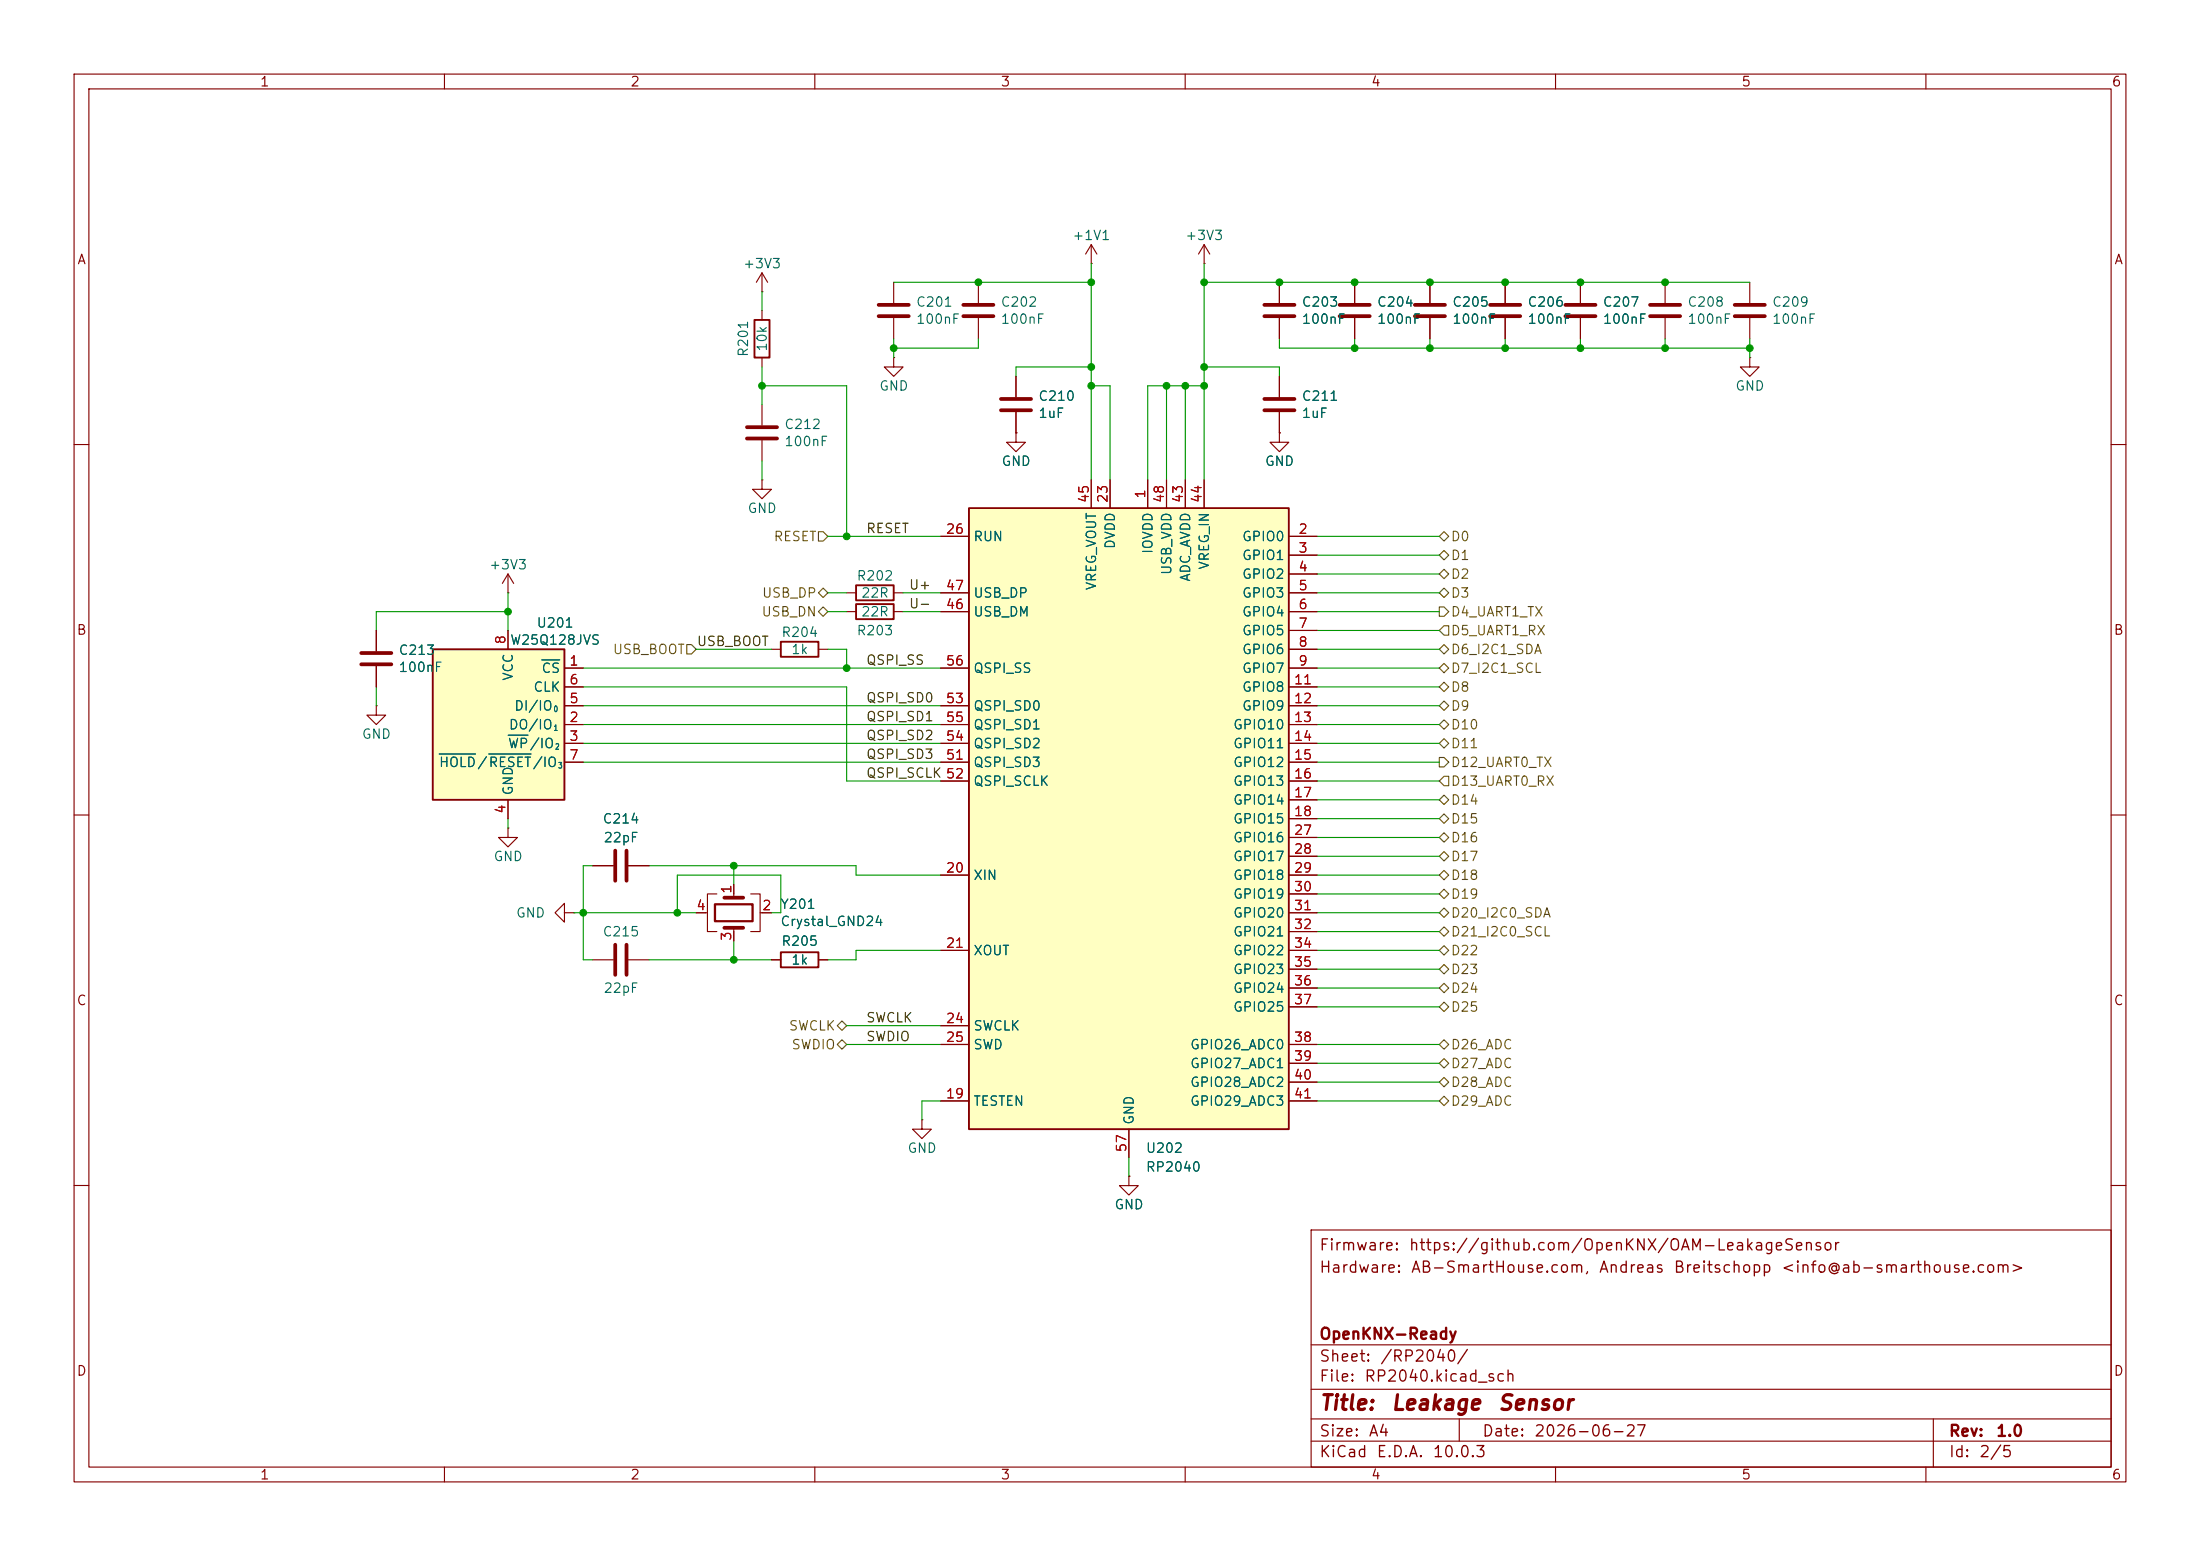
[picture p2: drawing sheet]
<svg xmlns="http://www.w3.org/2000/svg" width="297mm" height="210mm" viewBox="0 0 297 210" stroke-linecap="round" stroke-linejoin="round" font-family="sans-serif">
<g fill="none" stroke="#840000" stroke-width=".15">
<path d="M10 10h277v190h-277zM12 12h273v186h-273zM60 10v2M110 10v2M160 10v2M210 10v2M260 10v2M120.6 38.1v2.8M132.1 38.1v2.8M102.9 54.6v2.8M102.9 59.4v2.8M120.6 48.3v1.2h1.3l-1.3 1.3-1.2-1.3h1.2"/>
<path d="M120.6 48.3h.1M120.6 42.9v2.8M132.1 42.9v2.8M10 60h2M68.6 77.5l-.8 1.2M68.6 77.5l.7 1.2M68.6 77.5v2.5M102.9 64.8v1.2h1.2l-1.2 1.3-1.3-1.3h1.3M102.9 64.8h.1M285 60h2M68.6 80h.1M114.3 82.6h1.3"/>
<path d="M120.6 82.6h1.3M10 110h2M285 110h2M80 129.5h2.8M84.8 129.5h2.8M10 160h2M177 166h108v32h-108zM285 160h2M60 198v2M110 198v2M160 198v2M177 194.5h108"/>
<path d="M177 191.5h108M177 187.5h108M177 181.5h108M197 191.5v3M210 198v2M260 198v2M261 191.5v6.5"/>
</g>
<path d="M100.8 57.7h4.1M100.8 59.2h4.1M118.6 41.1h4.1M118.6 42.7h4.1M130 41.1h4.1M130 42.7h4.1M83.1 127.5v4.1M84.6 127.5v4.1" fill="none" stroke="#840000" stroke-width=".51"/>
<path d="M115.6 81.5h5v2.1h-5z" fill="none" stroke="#840000" stroke-width=".25"/>
<path d="M130.8 68.6h43.2v83.8h-43.2z" fill="#ffffc2"/>
<path d="M115.6 79h5v2h-5zM130.8 68.6h43.2v83.8h-43.2zM105.4 86.6h5.1v2h-5.1zM105.4 128.5h5.1v2.1h-5.1z" fill="none" stroke="#840000" stroke-width=".25"/>
<g fill="none" stroke="#840000" stroke-width=".15">
<path d="M147.3 35.6h.1M147.3 33v2.6M147.3 33l-.7 1.3M147.3 33l.8 1.3M162.6 35.6h.1M162.6 33v2.6M162.6 33l-.8 1.3M162.6 33l.7 1.3M182.9 38.1v2.8M193 38.1v2.8M203.2 38.1v2.8M213.4 38.1v2.8"/>
<path d="M224.8 38.1v2.8M236.2 38.1v2.8M137.2 58.4v1.3h1.2l-1.2 1.3-1.3-1.3h1.3M137.2 58.4h.1M182.9 42.9v2.8M193 42.9v2.8M203.2 42.9v2.8M213.4 42.9v2.8M224.8 42.9v2.8M236.2 48.3v1.2h1.3l-1.3 1.3-1.3-1.3h1.3M236.2 48.3h.1M236.2 42.9v2.8"/>
<path d="M127 72.4h3.8M147.3 64.8v3.8M149.9 64.8v3.8M154.9 64.8v3.8M157.5 64.8v3.8M160 64.8v3.8M162.6 64.8v3.8M174 72.4h3.8M174 74.9h3.8M174 77.5h3.8M50.8 95.3v1.2h1.3l-1.3 1.3-1.3-1.3h1.3M50.8 95.3h.1"/>
<path d="M50.8 85.1v2.8M50.8 89.9v2.8M104.1 87.6h1.3M110.5 87.6h1.3M114.3 80h1.3M120.6 80h1.3M127 80h3.8M127 82.6h3.8M127 90.2h3.8M127 95.3h3.8M127 97.8h3.8M174 80h3.8"/>
<path d="M174 82.6h3.8M174 85.1h3.8M174 87.6h3.8M174 90.2h3.8M174 92.7h3.8M174 95.3h3.8M174 97.8h3.8M99.1 119.4v1.8M127 100.3h3.8M127 102.9h3.8M127 105.4h3.8M127 118.1h3.8"/>
<path d="M174 100.3h3.8M174 102.9h3.8M174 105.4h3.8M174 108h3.8M174 110.5h3.8M174 118.1h3.8M174 113h3.8M174 115.6h3.8M94 123.2h1.5M96.8 120.7h-1.3v5h1.3M99.1 125.2v1.8M101.3 120.7h1.3v5h-1.3"/>
<path d="M102.6 123.2h1.5M104.1 129.5h1.3M110.5 129.5h1.3M127 128.3h3.8M127 138.4h3.8M174 128.3h3.8M174 120.7h3.8M174 123.2h3.8M174 125.7h3.8M174 130.8h3.8M174 133.4h3.8M174 135.9h3.8"/>
<path d="M127 148.6h3.8M127 141h3.8M152.4 158.8v1.2h1.3l-1.3 1.3-1.3-1.3h1.3M152.4 158.8h.1M152.4 152.4v3.8M174 148.6h3.8M174 141h3.8M174 143.5h3.8M174 146.1h3.8"/>
</g>
<g fill="none" stroke="#840000" stroke-width=".51">
<path d="M180.8 41.1h4.1M180.8 42.7h4.1M191 41.1h4.1M191 42.7h4.1M201.2 41.1h4M201.2 42.7h4M211.3 41.1h4.1M211.3 42.7h4.1M222.8 41.1h4M222.8 42.7h4M234.2 41.1h4.1M234.2 42.7h4.1"/>
<path d="M48.8 88.1h4M48.8 89.7h4M97.8 121.2h2.5M97.8 125.2h2.5"/>
</g>
<path d="M96.5 122h5.1v2.3h-5.1z" fill="none" stroke="#840000" stroke-width=".3"/>
<path d="M58.4 87.6h17.8v20.4h-17.8z" fill="#ffffc2"/>
<path d="M101.9 43.2h2v5.1h-2zM58.4 87.6h17.8v20.4h-17.8z" fill="none" stroke="#840000" stroke-width=".25"/>
<g fill="none" stroke="#840000" stroke-width=".15">
<path d="M102.9 39.4h.1M102.9 36.8l-.8 1.3M102.9 36.8l.7 1.3M102.9 36.8v2.6M172.7 38.1v2.8M182.9 38.1v2.8M193 38.1v2.8M203.2 38.1v2.8M213.4 38.1v2.8M102.9 41.9v1.3M102.9 48.3v1.2M137.2 58.4h.1"/>
<path d="M137.2 50.8v2.8M137.2 55.6v2.8M172.7 58.4v1.3h1.3l-1.3 1.3-1.3-1.3h1.3M172.7 58.4h.1M172.7 42.9v2.8M172.7 50.8v2.8M172.7 55.6v2.8M182.9 42.9v2.8M193 42.9v2.8M203.2 42.9v2.8M213.4 42.9v2.8M127 72.4h3.8"/>
<path d="M147.3 64.8v3.8M149.9 64.8v3.8M154.9 64.8v3.8M157.5 64.8v3.8M160 64.8v3.8M162.6 64.8v3.8M174 72.4h3.8M174 74.9h3.8M174 77.5h3.8M50.8 85.1v2.8M50.8 89.9v2.8M68.6 85.1v2.5"/>
<path d="M76.2 90.2h2.5M76.2 97.8h2.5M76.2 95.3h2.5M76.2 92.7h2.5M127 90.2h3.8M127 97.8h3.8M127 95.3h3.8M127 80h3.8M127 82.6h3.8M174 90.2h3.8M174 97.8h3.8M174 95.3h3.8"/>
<path d="M174 92.7h3.8M174 80h3.8M174 82.6h3.8M174 85.1h3.8M174 87.6h3.8M68.6 111.8v1.2h1.2l-1.2 1.3-1.3-1.3h1.3M68.6 111.8h.1M68.6 108v2.5M76.2 100.3h2.5M76.2 102.9h2.5M80 116.8h2.8M84.8 116.8h2.8"/>
<path d="M99.1 119.4v1.3M127 100.3h3.8M127 102.9h3.8M127 105.4h3.8M127 118.1h3.8M174 100.3h3.8M174 102.9h3.8M174 105.4h3.8M174 108h3.8M174 110.5h3.8M174 118.1h3.8M174 113h3.8"/>
<path d="M174 115.6h3.8M76.2 123.2v-1.3l-1.3 1.3 1.3 1.3v-1.3h1.3M77.5 123.2h.1M94 123.2h1.2M99.1 125.7v1.3M102.9 123.2h1.2M104.1 129.5h1.3M110.5 129.5h1.3M127 128.3h3.8M127 138.4h3.8M174 123.2h3.8M174 128.3h3.8"/>
<path d="M174 120.7h3.8M174 125.7h3.8M174 130.8h3.8M174 133.4h3.8M174 135.9h3.8M124.5 151.1v1.3h1.2l-1.2 1.3-1.3-1.3h1.3M124.5 151.1h.1M127 148.6h3.8M127 141h3.8M152.4 158.8h.1M152.4 152.4v3.8M174 148.6h3.8"/>
<path d="M174 141h3.8M174 143.5h3.8M174 146.1h3.8"/>
</g>
<path d="M68.6 99.2h2.7M73.1 89.1h2.5M59.3 101.8h4.9M66 101.8h5.7" fill="none" stroke="#006464" stroke-width=".15"/>
<path d="M135.1 53.8h4.1M135.1 55.4h4.1M170.7 53.8h4.1M170.7 55.4h4.1M170.7 41.1h4.1M170.7 42.7h4.1M83.1 114.8v4.1M84.6 114.8v4.1" fill="none" stroke="#840000" stroke-width=".51"/>
<g fill="none" stroke="#725600" stroke-width=".15">
<path d="M110.5 71.8h.6l.7 .6-.7 .6h-.6zM194.3 77.5l.6-.7 .7 .7-.7 .6zM194.9 74.3l.7 .6-.7 .7-.6-.7zM194.9 71.8l.7 .6-.7 .6-.6-.6zM92.7 87h.6l.7 .6-.7 .7h-.6zM110.5 80l.6-.6 .7 .6-.7 .6zM110.5 82.6l.6-.7 .7 .7-.7 .6zM194.3 97.8l.6-.6 .7 .6-.7 .6zM194.3 95.3l.6-.7 .7 .7-.7 .6zM194.3 80l.6-.6 .7 .6-.7 .6zM194.3 90.2l.6-.7 .7 .7-.7 .6zM194.3 92.7l.6-.6 .7 .6-.7 .6z"/>
<path d="M194.3 81.9h.6l.7 .7-.7 .6h-.6zM194.9 87l.7 .6-.7 .7-.6-.7zM194.9 84.5h.7v1.2h-.7l-.6-.6zM194.3 108l.6-.7 .7 .7-.7 .6zM194.3 102.2h.6l.7 .7-.7 .6h-.6zM194.3 100.3l.6-.6 .7 .6-.7 .7zM194.3 115.6l.6-.7 .7 .7-.7 .6zM194.3 113l.6-.6 .7 .6-.7 .7zM194.9 109.9l.7 .6-.7 .6-.6-.6zM194.9 104.8h.7v1.2h-.7l-.6-.6zM194.9 117.5l.7 .6-.7 .6-.6-.6zM113.7 137.8l.6 .6-.6 .7-.7-.7z"/>
<path d="M194.3 123.2l.6-.6 .7 .6-.7 .6zM194.3 120.7l.6-.7 .7 .7-.7 .6zM194.3 128.3l.6-.7 .7 .7-.7 .6zM194.3 125.7l.6-.6 .7 .6-.7 .7zM194.3 135.9l.6-.6 .7 .6-.7 .6zM194.3 133.4l.6-.7 .7 .7-.7 .6zM194.9 130.2l.7 .6-.7 .6-.6-.6zM113 141l.7-.7 .6 .7-.6 .6zM194.3 148.6l.6-.6 .7 .6-.7 .6zM194.3 141l.6-.7 .7 .7-.7 .6zM194.3 146.1l.6-.7 .7 .7-.7 .6zM194.3 143.5l.6-.6 .7 .6-.7 .6z"/>
</g>
<g fill="none" stroke="#009600" stroke-width=".15">
<path d="M102.9 39.4v2.5M120.6 38.1h26.7M147.3 35.6v29.2M162.6 38.1h73.6M162.6 35.6v29.2M102.9 52.1h11.4v20.3M102.9 49.5v5.1M120.6 45.7v2.6M132.1 45.7v1.3h-11.5M147.3 49.5h-10.1v1.3M147.3 52.1h2.6v12.7M157.5 52.1v12.7"/>
<path d="M160 52.1v12.7M162.6 49.5h10.1v1.3M162.6 52.1h-7.7v12.7M172.7 45.7v1.3h63.5M182.9 45.7v1.3M193 45.7v1.3M203.2 45.7v1.3M213.4 45.7v1.3M224.8 45.7v1.3M236.2 45.7v2.6M102.9 62.2v2.6M111.8 72.4h15.2"/>
<path d="M177.8 77.5h16.5M177.8 72.4h16.5M177.8 74.9h16.5M50.8 92.7v2.6M68.6 82.6h-17.8v2.5M68.6 80v5.1M78.7 97.8h48.3M78.7 92.7h35.6v12.7h12.7M78.7 95.3h48.3M78.7 90.2h48.3M94 87.6h10.1M111.8 87.6h2.5v2.6"/>
<path d="M111.8 82.6h2.5M111.8 80h2.5M121.9 82.6h5.1M121.9 80h5.1M177.8 87.6h16.5M177.8 97.8h16.5M177.8 92.7h16.5M177.8 95.3h16.5M177.8 90.2h16.5M177.8 82.6h16.5M177.8 80h16.5M177.8 85.1h16.5"/>
<path d="M68.6 110.5v1.3M78.7 102.9h48.3M78.7 100.3h48.3M80 116.8h-1.3v12.7h1.3M87.6 116.8h28v1.3h11.4M99.1 116.8v2.6M177.8 102.9h16.5M177.8 100.3h16.5M177.8 118.1h16.5M177.8 105.4h16.5M177.8 115.6h16.5M177.8 110.5h16.5"/>
<path d="M177.8 113h16.5M177.8 108h16.5M77.5 123.2h16.5M87.6 129.5h16.5M91.4 123.2v-5.1h14v5.1h-1.3M99.1 127v2.5M114.3 138.4h12.7M127 128.3h-11.4v1.2h-3.8M177.8 123.2h16.5M177.8 128.3h16.5M177.8 130.8h16.5M177.8 133.4h16.5"/>
<path d="M177.8 135.9h16.5M177.8 125.7h16.5M177.8 120.7h16.5M114.3 141h12.7M127 148.6h-2.5v2.5M152.4 156.2v2.6M177.8 141h16.5M177.8 148.6h16.5M177.8 143.5h16.5M177.8 146.1h16.5"/>
</g>
<g fill="#009600" stroke="#009600" stroke-width=".14">
<circle cx="91.4" cy="123.2" r=".46"/>
<circle cx="99.1" cy="129.5" r=".46"/>
<circle cx="99.1" cy="116.8" r=".46"/>
<circle cx="172.7" cy="38.1" r=".46"/>
<circle cx="147.3" cy="52.1" r=".46"/>
<circle cx="147.3" cy="49.5" r=".46"/>
<circle cx="162.6" cy="38.1" r=".46"/>
<circle cx="157.5" cy="52.1" r=".46"/>
<circle cx="182.9" cy="47" r=".46"/>
<circle cx="193" cy="47" r=".46"/>
<circle cx="160" cy="52.1" r=".46"/>
<circle cx="162.6" cy="49.5" r=".46"/>
<circle cx="162.6" cy="52.1" r=".46"/>
<circle cx="114.3" cy="90.2" r=".46"/>
<circle cx="147.3" cy="38.1" r=".46"/>
<circle cx="114.3" cy="72.4" r=".46"/>
<circle cx="132.1" cy="38.1" r=".46"/>
<circle cx="102.9" cy="52.1" r=".46"/>
<circle cx="120.6" cy="47" r=".46"/>
<circle cx="182.9" cy="38.1" r=".46"/>
<circle cx="193" cy="38.1" r=".46"/>
<circle cx="224.8" cy="47" r=".46"/>
<circle cx="213.4" cy="47" r=".46"/>
<circle cx="224.8" cy="38.1" r=".46"/>
<circle cx="213.4" cy="38.1" r=".46"/>
<circle cx="236.2" cy="47" r=".46"/>
<circle cx="203.2" cy="38.1" r=".46"/>
<circle cx="203.2" cy="47" r=".46"/>
<circle cx="78.7" cy="123.2" r=".46"/>
<circle cx="68.6" cy="82.6" r=".46"/>
</g>
<g font-size="2" fill="#840000">
<text x="178" y="190.8">Title:</text>
<text x="187.7" y="190.8">Leakage</text>
<text x="202.1" y="190.8">Sensor</text>
</g>
<g font-size="1.5" fill="#840000">
<text x="178" y="172.2">Hardware:</text>
<text x="178" y="169.2">Firmware:</text>
<text x="190.1" y="169.2">https://github.com/OpenKNX/OAM-LeakageSensor</text>
<text x="190.4" y="172.2">AB-SmartHouse.com,</text>
<text x="215.7" y="172.2">Andreas</text>
<text x="225.8" y="172.2">Breitschopp</text>
<text x="240.3" y="172.2">&lt;info@ab-smarthouse.com&gt;</text>
<text x="178" y="184.2">Sheet:</text>
<text x="178" y="181.2">OpenKNX-Ready</text>
<text x="186.2" y="184.2">/RP2040/</text>
<text x="178" y="186.9">File:</text>
<text x="184.1" y="186.9">RP2040.kicad_sch</text>
<text x="178" y="197.1">KiCad</text>
<text x="178" y="194.3">Size:</text>
<text x="184.7" y="194.3">A4</text>
<text x="185.7" y="197.1">E.D.A.</text>
<text x="193.3" y="197.1">10.0.3</text>
<text x="200" y="194.3">Date:</text>
<text x="207" y="194.3">2026-06-27</text>
<text x="263" y="194.3">Rev:</text>
<text x="263" y="197.1">Id:</text>
<text x="267.1" y="197.1">2/5</text>
<text x="269.4" y="194.3">1.0</text>
</g>
<g font-size="1.3" fill="#840000">
<text x="35" y="12">1</text>
<text x="85" y="12">2</text>
<text x="135" y="12">3</text>
<text x="185" y="12">4</text>
<text x="235" y="12">5</text>
<text x="285" y="12">6</text>
<text x="10.3" y="36">A</text>
<text x="285.3" y="36">A</text>
<text x="10.3" y="86">B</text>
<text x="285.3" y="86">B</text>
<text x="10.3" y="136">C</text>
<text x="285.3" y="136">C</text>
<text x="10.3" y="186">D</text>
<text x="285.3" y="186">D</text>
<text x="35" y="200">1</text>
<text x="85" y="200">2</text>
<text x="135" y="200">3</text>
<text x="185" y="200">4</text>
<text x="235" y="200">5</text>
<text x="285" y="200">6</text>
</g>
<g font-size="1.3" fill="#006464">
<text x="144.7" y="32.7">+1V1</text>
<text x="159.9" y="32.7">+3V3</text>
<text x="100.2" y="36.5">+3V3</text>
<text x="123.6" y="41.7">C201</text>
<text x="135" y="41.7">C202</text>
<text x="175.7" y="41.7">C203</text>
<text x="185.8" y="41.7">C204</text>
<text x="196" y="41.7">C205</text>
<text x="206.1" y="41.7">C206</text>
<text x="216.3" y="41.7">C207</text>
<text x="227.7" y="41.7">C208</text>
<text x="239.2" y="41.7">C209</text>
<text x="103.8" y="47.5" transform="rotate(-90 103.8 47.5)">10k</text>
<text x="123.6" y="44">100nF</text>
<text x="135" y="44">100nF</text>
<text x="175.7" y="44">100nF</text>
<text x="185.8" y="44">100nF</text>
<text x="196" y="44">100nF</text>
<text x="206.1" y="44">100nF</text>
<text x="216.3" y="44">100nF</text>
<text x="227.7" y="44">100nF</text>
<text x="239.2" y="44">100nF</text>
<text x="101.3" y="48.3" transform="rotate(-90 101.3 48.3)">R201</text>
<text x="118.6" y="53">GND</text>
<text x="234.2" y="53">GND</text>
<text x="105.8" y="58.2">C212</text>
<text x="140.1" y="54.4">C210</text>
<text x="140.1" y="56.7">1uF</text>
<text x="175.7" y="54.4">C211</text>
<text x="175.7" y="56.7">1uF</text>
<text x="105.8" y="60.5">100nF</text>
<text x="135.1" y="63.2">GND</text>
<text x="170.7" y="63.2">GND</text>
<text x="100.8" y="69.6">GND</text>
<text x="65.9" y="77.2">+3V3</text>
<text x="131.3" y="73.4">RUN</text>
<text x="150.8" y="74.2" transform="rotate(-90 150.8 74.2)">DVDD</text>
<text x="155.9" y="74.9" transform="rotate(-90 155.9 74.9)">IOVDD</text>
<text x="158.5" y="77.7" transform="rotate(-90 158.5 77.7)">USB_VDD</text>
<text x="163.5" y="77" transform="rotate(-90 163.5 77)">VREG_IN</text>
<text x="167.6" y="73.4">GPIO0</text>
<text x="167.6" y="75.9">GPIO1</text>
<text x="115.6" y="78.7">R202</text>
<text x="116.2" y="83.5">22R</text>
<text x="116.2" y="81">22R</text>
<text x="131.3" y="83.5">USB_DM</text>
<text x="131.3" y="81">USB_DP</text>
<text x="148.3" y="79.8" transform="rotate(-90 148.3 79.8)">VREG_VOUT</text>
<text x="161" y="78.6" transform="rotate(-90 161 78.6)">ADC_AVDD</text>
<text x="167.6" y="78.4">GPIO2</text>
<text x="167.6" y="81">GPIO3</text>
<text x="167.6" y="83.5">GPIO4</text>
<text x="53.7" y="88.7">C213</text>
<text x="68.8" y="87.3">W25Q128JVS</text>
<text x="72.3" y="85">U201</text>
<text x="105.4" y="86.3">R204</text>
<text x="106.7" y="88.6">1k</text>
<text x="115.6" y="86.1">R203</text>
<text x="167.6" y="86.1">GPIO5</text>
<text x="167.6" y="88.6">GPIO6</text>
<text x="53.7" y="91">100nF</text>
<text x="69.6" y="92" transform="rotate(-90 69.6 92)">VCC</text>
<text x="71.9" y="93.7">CLK</text>
<text x="73" y="91.1">CS</text>
<text x="131.3" y="91.1">QSPI_SS</text>
<text x="167.6" y="91.1">GPIO7</text>
<text x="167.6" y="93.7">GPIO8</text>
<text x="48.8" y="100">GND</text>
<text x="68.5" y="101.3">WP/IO</text>
<text x="68.6" y="98.8">DO/IO</text>
<text x="69.3" y="96.2">DI/IO</text>
<text x="131.3" y="96.2">QSPI_SD0</text>
<text x="131.3" y="101.3">QSPI_SD2</text>
<text x="131.3" y="98.8">QSPI_SD1</text>
<text x="166.4" y="98.8">GPIO10</text>
<text x="166.4" y="101.3">GPIO11</text>
<text x="167.6" y="96.2">GPIO9</text>
<text x="59.2" y="103.8">HOLD/RESET/IO</text>
<text x="69.6" y="107.4" transform="rotate(-90 69.6 107.4)">GND</text>
<text x="131.3" y="103.8">QSPI_SD3</text>
<text x="131.3" y="106.4">QSPI_SCLK</text>
<text x="166.4" y="103.8">GPIO12</text>
<text x="166.4" y="106.4">GPIO13</text>
<text x="81.3" y="111.5">C214</text>
<text x="166.4" y="108.9">GPIO14</text>
<text x="166.4" y="111.5">GPIO15</text>
<text x="66.5" y="116.5">GND</text>
<text x="81.4" y="114">22pF</text>
<text x="131.3" y="119.1">XIN</text>
<text x="166.4" y="114">GPIO16</text>
<text x="166.4" y="116.5">GPIO17</text>
<text x="166.4" y="119.1">GPIO18</text>
<text x="69.6" y="124.2">GND</text>
<text x="105.3" y="123">Y201</text>
<text x="105.3" y="125.3">Crystal_GND24</text>
<text x="166.4" y="121.6">GPIO19</text>
<text x="166.4" y="124.2">GPIO20</text>
<text x="81.3" y="126.7">C215</text>
<text x="105.4" y="128">R205</text>
<text x="106.7" y="130.5">1k</text>
<text x="131.3" y="129.2">XOUT</text>
<text x="166.4" y="126.7">GPIO21</text>
<text x="166.4" y="129.2">GPIO22</text>
<text x="166.4" y="131.8">GPIO23</text>
<text x="81.4" y="134.3">22pF</text>
<text x="166.4" y="134.3">GPIO24</text>
<text x="166.4" y="136.9">GPIO25</text>
<text x="131.3" y="139.4">SWCLK</text>
<text x="131.3" y="141.9">SWD</text>
<text x="160.6" y="141.9">GPIO26_ADC0</text>
<text x="131.3" y="149.6">TESTEN</text>
<text x="160.6" y="144.5">GPIO27_ADC1</text>
<text x="160.6" y="147">GPIO28_ADC2</text>
<text x="160.6" y="149.6">GPIO29_ADC3</text>
<text x="122.4" y="155.9">GND</text>
<text x="153.4" y="151.9" transform="rotate(-90 153.4 151.9)">GND</text>
<text x="154.6" y="155.9">U202</text>
<text x="154.6" y="158.5">RP2040</text>
<text x="150.4" y="163.5">GND</text>
</g>
<g font-size="1.3" fill="#a90000">
<text x="147.3" y="68" transform="rotate(-90 147.3 68)">45</text>
<text x="149.8" y="68" transform="rotate(-90 149.8 68)">23</text>
<text x="154.9" y="67.4" transform="rotate(-90 154.9 67.4)">1</text>
<text x="157.5" y="68" transform="rotate(-90 157.5 68)">48</text>
<text x="160" y="68" transform="rotate(-90 160 68)">43</text>
<text x="162.5" y="68" transform="rotate(-90 162.5 68)">44</text>
<text x="127.6" y="72.4">26</text>
<text x="175.2" y="72.4">2</text>
<text x="175.2" y="74.9">3</text>
<text x="175.2" y="77.4">4</text>
<text x="127.6" y="82.5">46</text>
<text x="127.6" y="80">47</text>
<text x="175.2" y="80">5</text>
<text x="175.2" y="82.5">6</text>
<text x="68.6" y="87.1" transform="rotate(-90 68.6 87.1)">8</text>
<text x="175.2" y="85.1">7</text>
<text x="175.2" y="87.6">8</text>
<text x="76.8" y="90.1">1</text>
<text x="76.8" y="95.2">5</text>
<text x="76.8" y="92.7">6</text>
<text x="127.6" y="95.2">53</text>
<text x="127.6" y="90.1">56</text>
<text x="174.6" y="92.7">11</text>
<text x="174.6" y="95.2">12</text>
<text x="175.2" y="90.1">9</text>
<text x="76.8" y="97.8">2</text>
<text x="76.8" y="100.3">3</text>
<text x="127.6" y="100.3">54</text>
<text x="127.6" y="97.8">55</text>
<text x="174.6" y="97.8">13</text>
<text x="174.6" y="100.3">14</text>
<text x="76.8" y="102.8">7</text>
<text x="127.6" y="102.8">51</text>
<text x="127.6" y="105.4">52</text>
<text x="174.6" y="102.8">15</text>
<text x="174.6" y="105.4">16</text>
<text x="174.6" y="107.9">17</text>
<text x="68.6" y="109.9" transform="rotate(-90 68.6 109.9)">4</text>
<text x="174.6" y="110.5">18</text>
<text x="174.6" y="113">27</text>
<text x="127.6" y="118.1">20</text>
<text x="174.6" y="115.5">28</text>
<text x="174.6" y="118.1">29</text>
<text x="93.9" y="123.2">4</text>
<text x="99" y="120.7" transform="rotate(-90 99 120.7)">1</text>
<text x="102.8" y="123.2">2</text>
<text x="174.6" y="120.6">30</text>
<text x="174.6" y="123.2">31</text>
<text x="174.6" y="125.7">32</text>
<text x="99" y="127.1" transform="rotate(-90 99 127.1)">3</text>
<text x="127.6" y="128.2">21</text>
<text x="174.6" y="128.2">34</text>
<text x="174.6" y="130.8">35</text>
<text x="174.6" y="133.3">36</text>
<text x="174.6" y="135.9">37</text>
<text x="127.6" y="138.4">24</text>
<text x="127.6" y="140.9">25</text>
<text x="174.6" y="140.9">38</text>
<text x="174.6" y="143.5">39</text>
<text x="127.6" y="148.6">19</text>
<text x="174.6" y="146">40</text>
<text x="174.6" y="148.6">41</text>
<text x="152.4" y="155.6" transform="rotate(-90 152.4 155.6)">57</text>
</g>
<g font-size="1.3" fill="#725600">
<text x="104.4" y="73.4">RESET</text>
<text x="195.8" y="75.9">D1</text>
<text x="195.8" y="73.4">D0</text>
<text x="102.7" y="83.5">USB_DN</text>
<text x="102.8" y="81">USB_DP</text>
<text x="195.8" y="81">D3</text>
<text x="195.8" y="78.4">D2</text>
<text x="195.8" y="83.5">D4_UART1_TX</text>
<text x="82.6" y="88.6">USB_BOOT</text>
<text x="195.8" y="88.6">D6_I2C1_SDA</text>
<text x="195.8" y="86.1">D5_UART1_RX</text>
<text x="195.8" y="91.1">D7_I2C1_SCL</text>
<text x="195.8" y="93.7">D8</text>
<text x="195.8" y="98.8">D10</text>
<text x="195.8" y="96.2">D9</text>
<text x="195.8" y="101.3">D11</text>
<text x="195.8" y="103.8">D12_UART0_TX</text>
<text x="195.8" y="106.4">D13_UART0_RX</text>
<text x="195.8" y="108.9">D14</text>
<text x="195.8" y="111.5">D15</text>
<text x="195.8" y="116.5">D17</text>
<text x="195.8" y="114">D16</text>
<text x="195.8" y="119.1">D18</text>
<text x="195.8" y="124.2">D20_I2C0_SDA</text>
<text x="195.8" y="121.6">D19</text>
<text x="195.8" y="131.8">D23</text>
<text x="195.8" y="129.2">D22</text>
<text x="195.8" y="126.7">D21_I2C0_SCL</text>
<text x="195.8" y="136.9">D25</text>
<text x="195.8" y="134.3">D24</text>
<text x="106.4" y="139.4">SWCLK</text>
<text x="106.8" y="141.9">SWDIO</text>
<text x="195.8" y="141.9">D26_ADC</text>
<text x="195.8" y="149.6">D29_ADC</text>
<text x="195.8" y="147">D28_ADC</text>
<text x="195.8" y="144.5">D27_ADC</text>
</g>
<g font-size="1.3" fill="#0f0f0f">
<text x="116.8" y="72.3">RESET</text>
<text x="122.6" y="79.9">U+</text>
<text x="122.6" y="82.4">U-</text>
<text x="94" y="87.5">USB_BOOT</text>
<text x="116.8" y="90">QSPI_SS</text>
<text x="116.8" y="95.1">QSPI_SD0</text>
<text x="116.8" y="97.7">QSPI_SD1</text>
<text x="116.8" y="100.2">QSPI_SD2</text>
<text x="116.8" y="102.7">QSPI_SD3</text>
<text x="116.8" y="105.3">QSPI_SCLK 52</text>
<text x="116.8" y="138.3">SWCLK</text>
<text x="116.8" y="140.8">SWDIO</text>
</g>
<g font-size=".8" fill="#006464">
<text x="74.7" y="98.8">1</text>
<text x="74.7" y="96.3">0</text>
<text x="74.9" y="101.4">2</text>
<text x="75.3" y="103.9">3</text>
</g>
</svg>
